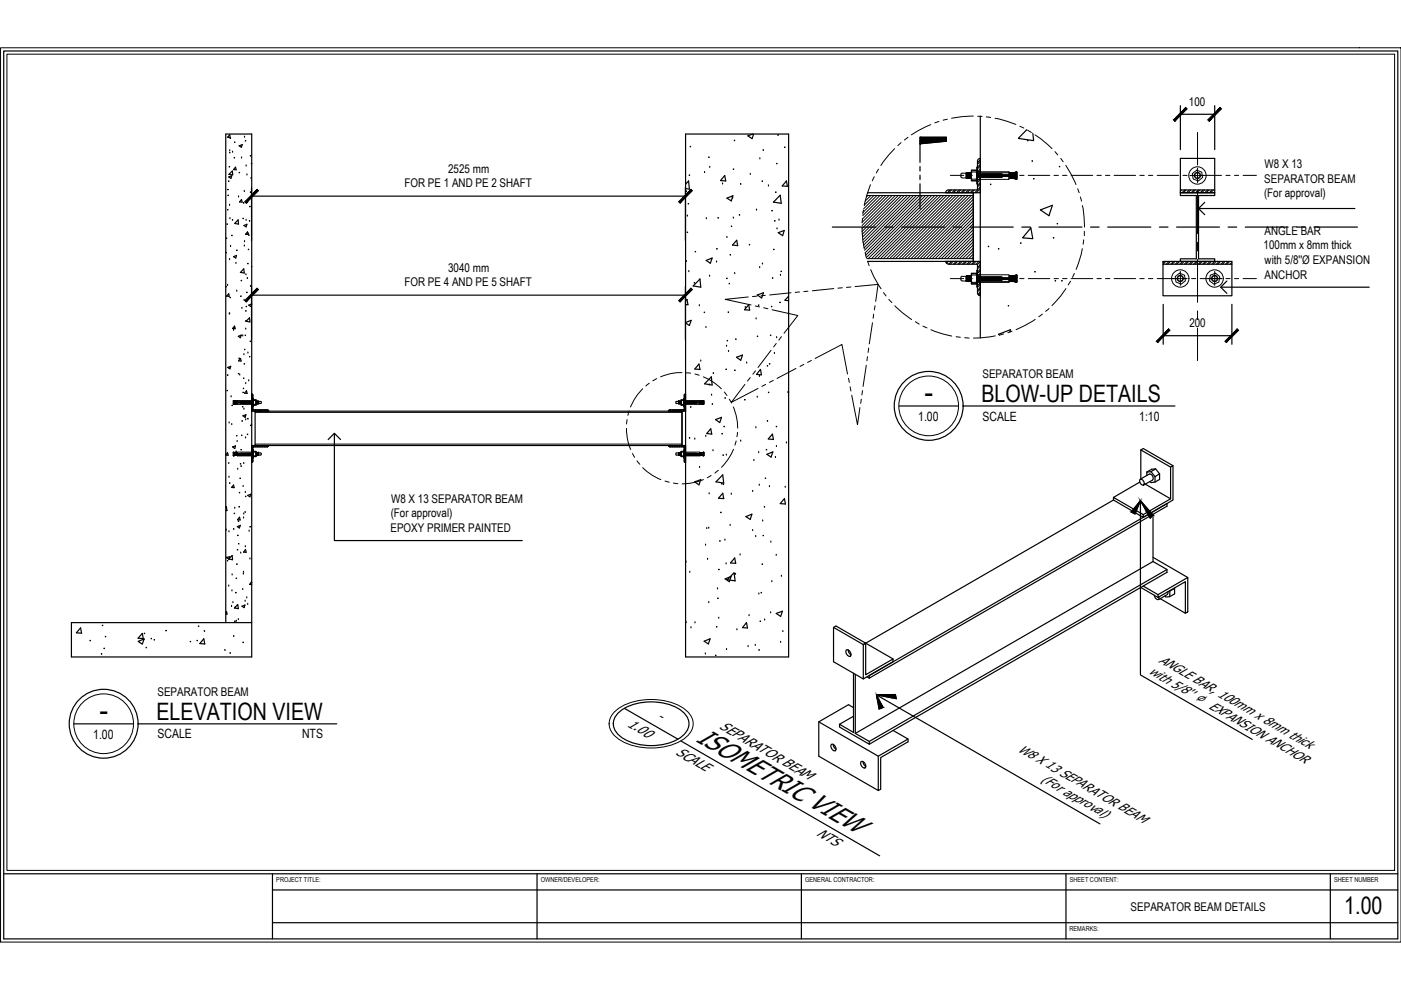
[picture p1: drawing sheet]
<svg xmlns="http://www.w3.org/2000/svg" width="297mm" height="210mm" viewBox="0 0 297 210" stroke-linecap="round" stroke-linejoin="round" font-family="sans-serif">
<!-- layer: 0 -->
<g fill="none" stroke="#000" stroke-width=".25">
<path d="M.8 10.8h295.6v188.3h-295.6zM48.5 37.5l.6-.2-.1 .5zM48.7 32h.1M48.7 28.6l.1 .6-.6-.1zM49.3 36.3v.8l-.8-.1zM49.3 32.3h.1M49.9 35.4l.2 .6h-.6zM50.7 30.9l.7-.2-.2 .5zM51.2 33.5h.1M51.8 29.1h.1M52.2 35.2h.1M52.4 37.1h.1"/>
<path d="M53.3 39.8v11.2M145.4 39l.6-.6 .2 1.7-.8-.1M145.4 28.4h21.8v110.9h-21.8zM149.4 36.6h.1M150.5 35.5h.1M153.2 39h.1M153.7 37.2l.2 1.2-1.1-.1zM159.1 37h.1M159.6 28.4l-1 .4 .9 .6 .3-1M161.1 33.7h.1M162.9 39.4h.1M166.7 38.4l.2 1.1-1.1-.1z"/>
<path d="M195.1 30.5l5.5-.6v-.8h-5.5v5.3M195.1 35.3v1M195.1 37.1v1M195.1 39v5.3M207.2 34.2l.3-.5 .3-.1v7.3h-7.3l.1-.3 .5-.3h6.1v-6.1M207.8 24.7v46.9M217.7 27.5l-1.8 1.8M219 28.3l.1 1.5-3.2-.4M250.3 33.6h7.2v7.3h-7.2h7.2v.6h-3.4v13.4h3.4v.5h-7.2v-.5h3.3v-13.4h-3.3zM250.3 22.4v9.3M250.3 24.2h7.2M257.5 22.4v9.3"/>
<path d="M48.7 55h.1M48.7 43.5h.1M48.8 46.4h.1M48.9 52.3h.1M49.5 54.4l.7-.2-.2 .5zM49.8 47.3l.7-.7 .1 .9-.8-.1M50 55.9h.1M50.6 41.8h.1M51 57.8l.8 .1-.1-.9-.7 .8M51.2 42.3l.1 .6-.5-.1zM51.7 47.8l.7-.2-.2 .5zM51.8 52.2h.1"/>
<path d="M51.8 40.6h.1M51.8 51.2h.1M52.1 58.3h.1M52.2 46.7h.1M52.5 43h.1M52.5 49.2l.1 .5h-.5zM53.3 41.6h92M53.4 56.5h-.1M145.7 45.8h.1M146 57.6h.1M148.4 59.2l.2 1.7-1.6-.3zM149.7 55.2l1.3-.5-.4 1.1z"/>
<path d="M149.8 46.4h.1M150.4 58.6h.1M151.9 55.6h.1M154.1 50.3h.1M154.1 42l1.3-.5-.3 1.1zM155.5 46.2h.1M155.8 58h.1M156.2 50.9l.2 1.2-1.1-.1zM160.4 44.5h.1M161.1 56.7h.1M161.7 56h.1M164.7 48.5h.1"/>
<path d="M165 49.3l1.3-.4-.4 1.1zM165.2 46.7h.1M165.4 41.4l.2 1.7-1.6-.2zM165.5 58.4h.1M176.5 48.1h9.2M183.9 40.9h22.5v14.5h-22.5M187.5 48.1h1.8M191.2 48.1h9.1M200.5 55.4h7.3v7.3M200.5 55.4l.3 .5 .3 .1M201.1 56h6.1v6.1l.3 .5 .3 .1M202.1 48.1h1.8"/>
<path d="M205.7 48.1h9.1M206.4 40.9v14.5M216.6 48.1h1.9M218.6 48.3l.4 2.3-2.2-.2zM220.3 48.1h9.1M220.6 44.5l2.5-1-.7 2.2zM231.2 48.1h1.8M234.9 48.1h9.1M245.8 48.1h1.8M246.6 55.4h14.6v7.3h-14.6zM246.6 56h14.6M249.5 48.1h9.1"/>
<path d="M250.3 40.3h7.2M254.1 44.2h33.2M255.4 42.9l-1.3 1.3 1.3 1.3M260.1 59.6l-1.3 1.3 1.3 1.3M260.4 48.1h1.8M264 48.1h9.1M274.9 48.1h1.9M278.6 48.1h9.2M47.9 60.8v.1M48.2 60.5h.1M48.3 77.9l.6-.2-.1 .5zM48.5 62.3l.1 .5h-.6z"/>
<path d="M48.6 78.1h.1M48.6 66.6h.1M49.5 70h.1M49.7 69.1l.2 .6h-.6zM50.2 61.7h.1M50.5 71.3l.7-.3-.2 .6zM50.8 79.5h.1M51 76l.1 .6-.5-.1zM51.3 65.4h.1M51.5 71.2h.1M51.7 75.2h.1M51.8 63.7h.1"/>
<path d="M52.1 69.8h.1M52.6 74.9h.1M52.9 67.4l-.7 .7 .8 .2-.1-.9M53.1 60.7h.1M53.3 60.7v11.3M53.3 62.6h92M53.4 64.4l-.7 .3 .5 .3 .2-.5M145.4 63.9l.3-.4 .2 1.1h-.5M145.4 68.4l1.1-.5-.3 1.1-.8-.5M148.2 77.2l.2 1.1-1.1-.1zM148.3 64.8h.1M148.6 76.6h.1"/>
<path d="M149.7 69.4h.1M150.8 79.9l.2 1.7-1.6-.2zM154 73.4h.1M154.5 74.5h.1M156.2 75.7l1.2-.4-.4 1.1zM158 65.2h.1M158.3 77h.1M158.7 64.6l.2 1.2-1.1-.1zM160.3 67.6h.1M160.6 62.5l1.3-.4-.4 1.1zM161 79.8h.1M161.2 78.3l.2 1.2-1-.1z"/>
<path d="M164.2 74.9h.1M164.7 71.6h.1M166.4 63.6l.8 .2M167.2 62.8l-.8 .8M214.1 70.4l.1-.5-2.5 1 .2 .1M246.6 64.5v8.5M246.6 71.2h14.6M258.8 60.9h31.5M261.2 64.5v8.5M47.9 96.4l.3-.4 .2 .5h-.5M48.5 98.3h.1M48.6 89.7h.1"/>
<path d="M49 84.1h.1M49.1 90h.1M49.3 94.8l.6-.3-.1 .6zM50.3 93.6h.1M50.4 99.5h.1M51.5 88.2l.6-.3-.1 .6zM51.7 98.3h.1M51.7 86.8h.1M52.1 92.9h.1M52.1 81.3h.1M52.1 89h.1M52.3 82.9l.1 .5h-.6z"/>
<path d="M52.7 80.7h.1M53.3 83.5l.3 .3M53.4 83.5v3.7h3.6M53.4 89.9l-.3 .3h.3M53.6 83.8v3.1h3.1l.3 .3M54.1 87.2h90.5v7.3h-90.5zM56.7 94.8h-3.1v3l-.3 .3M57 94.4l-.3 .3M57 94.5h-3.6v3.6M69.6 93.2l1.3-1.3 1.3 1.3M70.9 91.9v22.7h39.8M142 94.7l-.3-.2h3.7v3.6"/>
<path d="M142 94.8h3.1v3l.2 .3M144.6 87.2v7.3M145.1 83.8v3.1h-3.1l-.3 .3M145.1 83.8l.3-.3v3.7h-3.7M147.3 93.1h.1M148.3 99.1h.1M149.6 92.5h.1M150.4 81.6h.1M150.7 90.9l.2 1.1-1.1-.1zM150.9 83.8h.1M151.2 95.6h.1M151.7 89l1.3-.5-.4 1.1z"/>
<path d="M154 96.5h.1M157 93.5h.1M159.8 97.6h.1M160.3 90.7h.1M160.6 84.2h.1M160.9 96h.1M162.6 96.3l1.3-.5-.4 1.1zM163.8 92l.2 1.2-1.1-.1zM164.4 97h.1M164.6 94.7h.1M166.7 93.9h.1M167.2 83l-.2 .1 .2 .1"/>
<path d="M190.6 86.1h12.6M204.2 86.1h44.9M241.9 95.4l.5-.3 6.3 3.6M245 99.4l-1 .6M248.2 99l-6.3-3.6v6.2M47.9 107.5l.1-.1 .1 .9h-.2M47.9 112.4h.1M48.1 118.3l.6-.3-.2 .5zM48.1 118.3h.1M48.5 118.5l.7-.7 .1 .9-.8-.2M48.5 112.7h.1M48.5 101.2h.1"/>
<path d="M49.5 102.8l.1 .6-.5-.1zM49.8 107.8h.1M50.3 111.6l.7-.2-.3 .5zM50.8 109.7l.1 .6-.5-.1zM51 117.3h.1M51.5 103.1h.1M51.6 109.8h.1M51.7 109h.1M52 115.9h.1M52 104.4h.1M52.1 116.5l.1 .6h-.6zM52.5 105l.7-.2-.2 .5z"/>
<path d="M52.8 112.6h.1M53 118.5h.1M145.4 119.2h.1M147.3 102.2l1.3-.5-.4 1.1zM149.6 115.6h.1M149.8 112.1h.1M150 118.6h.1M150.3 112h.1M150.4 104.7h.1M153.2 104.6l.2 1.1-1.1-.1zM153.2 100.7l.2 1.7-1.6-.2zM153.4 102.8h.1"/>
<path d="M153.7 114.5h.1M154 119.6h.1M154.8 111.4h.1M155.1 104.8h.1M155.8 118.3l.2 1.1h-1.1zM156.9 117.7h.1M158.1 109.5l1.3-.5-.3 1.1zM159.6 112.5h.1M159.6 104.2h.1M160.2 113.8h.1M161 102.9h.1M161.7 110.5h.1"/>
<path d="M163.1 103.2h.1M163.4 114.9h.1M164.6 117.7h.1M166.3 105.7l.2 1.2-1.1-.1zM166.5 103.3h.1M236.1 106l-53.1 30.7M241.7 102.2l-5.6 3.3M241.8 101.6l1.9-1.1a.81 .81 0 0 1 .7 1.2M241.8 101.6a.81 .81 0 0 1 .7 1.2 .81 .81 0 0 1-.7-1.2zM241.8 106.1l-1.1 2.9-.9-.4 2-2.5 2.7 3.1-.6 .7-2.1-3.8v37l23.7 13.7M242.4 109.1l5.8-3.3v-6.8l.5-.3v7.3l-6.3 3.7v-.6l-6.3-3.6v.5l6.3 3.7M242.6 102.5l5.6 3.3"/>
<path d="M243.1 100.1l.9-.1 .9 1.1M243.1 100.1l1.1-.6 .8-.1 .9 1.1-1 .6M243.1 100.1v.7M243.8 102.1l.2 .2 .9-.1M244.4 101.8l-1.9 1M244.5 109.1v10l2.9 1.6v.6l-63.1 36.5M244.5 119.1l-63.2 36.4M244.5 118.2l7.3 4.2M244.9 101.1v1.1M245.9 100.5v1.2l-1 .5M17.1 133.1l-.9 1.1 1.1 .1-.2-1.1M29.3 136l1.3-.5-.4 1.1z"/>
<path d="M30.2 134.3l.2 1.1-1.1-.1zM43.2 135.4l.2 1.1h-1zM47.9 129.9l.1-.2 .2 .5h-.3M47.9 132v-103.6h5.5v110.9h-38.3v-7.3h38.3M48.5 124.3h.1M49.1 128.6h.1M49.2 125.3h.1M49.2 121.9h.1M49.4 127.8h.1M49.7 128.9l.8 .1-.1-.8-.7 .7M50.1 131.7h.1M50.5 131.4h.1"/>
<path d="M51.3 128.5l.6-.2-.1 .5zM51.5 125h.1M51.6 121.7h.1M51.6 121.3h.1M52 127.5h.1M52.3 126.8h.1M52.5 128.2h.1M53.4 123.5l-.1-.1-.4 .5h.5M145.4 131.5v.5M146.2 121.3h.1M146.5 133.1h.1M147.3 132.1h.1"/>
<path d="M149.3 135.9l1.3-.5-.4 1.1zM149.5 138.7h.1M150.3 127.8h.1M152.1 124.9h.1M152.4 131.1h.1M153.7 122.7l1.3-.5-.4 1.1zM154 137.7h.1M155.6 121.4l.3 1.8-1.7-.3zM155.9 121.8h.1M156.2 133.5h.1M158.3 132l.2 1.2-1.1-.1zM158.6 137.1h.1"/>
<path d="M158.8 130.5h.1M160.1 136.8h.1M160.9 126h.1M162.1 131.5h.1M163.4 129.9h.1M163.6 123.3h.1M164.6 130.1l1.3-.5-.4 1.1zM165.5 136.2h.1M165.7 122.2h.1M166 133.9h.1M176.7 133l6.3 3.7M179.5 137.8a.91 .91 0 0 1 .8 1.3 .91 .91 0 0 1-.8-1.3z"/>
<path d="M179.8 137.8l.2 .6 .5 .4M183 136.7l.5-.3v6.7l5.8-3.4v.6l-6.3 3.6zM189.3 139.7l-12.1-7-.5 .3v7.3l6.3 3.6M241.9 124.6l3.6 2.1M242.4 124.3l3.1 1.8M244.8 126.2l.1 .5 .5 .4 .3-.1v-.5M245.5 126.1l6.3-3.7v7.3l-.5 .3v-6.7l-5.8 3.4zM246 126.9l5.3 3.1M247.4 120.7l-63.1 36.5M247.5 126l-1.9 1.1M247.6 125.4l-.1 .6M248 125.3v1.2l-.8 .1-.2-.3"/>
<path d="M249 124.7v1.2l-1 .6M249 124.8l-1 .5M15.6 153.5h12.7M29.3 153.5h42.1M131.3 150.9a11.8 11.8 0 0 1 13.5 0 3.1 3.1 0 0 1 0 5.1 11.8 11.8 0 0 1-13.5 0 3.1 3.1 0 0 1 0-5.1zM132.4 150.2l11.3 6.5M144.4 157.1l42.1 24.4M173.6 153l12.6 7.3 6.3-3.6-3.2-1.8M176.3 157.8a.91 .91 0 0 1 .8 1.4 .91 .91 0 0 1-.8-1.4zM176.7 157.8l.1 .6 .5 .5M181 142.7v12.6l-3-1.7v.5l6.3 3.7v-.6l-3-1.7M181 150l-1.1-.6-6.3 3.6v7.3l12.6 7.3"/>
<path d="M181 151.9l-3 1.7M181.3 143v12.5M183.8 143.5l.5 .3M184.3 143.2l63.1-36.4v.5l-63.1 36.5zM185.8 147.3l4.1-.1 .1 .9-4.2-.8 1.4 2.7-.8 .3zM185.8 147.3l47.4 27.4M192.5 156.7v.6l-5.8 3.3v6.8l-.5 .2v-7.3M182.6 161.5a.91 .91 0 0 1 .8 1.3 .91 .91 0 0 1-.8-1.3zM183 161.4l.1 .7 .5 .4M.8 185.3h295.6M57.8 185.3v13.8M57.8 188.7h238.6"/>
<path d="M57.8 195.6h238.6M113.9 185.3v13.8M169.9 185.3v13.8M226 185.3v13.8M282.1 185.3v13.8"/>
<circle cx="196.9" cy="86.1" r="7.3"/>
<circle cx="22" cy="153.5" r="7.3"/>
</g>
<g fill="#000" stroke="#000" stroke-width=".21">
<path d="M48.7 32.3v.1zM49.7 33.4v.1zM52 29.9h.1zM53 33h.2zM53.2 37.7h.1l-.1 .1zM53.3 34.6l.1 .1-.1 .1zM150.2 33.3h.2zM155.7 29.7l.1 .1-.1 .1zM161.6 38.3v.2zM164.7 34.6l.1 .1-.1 .1zM166.4 31.2h.1l-.1 .1zM195.1 29.1h5.5v.8z"/>
<path d="M217.8 29.8h.2zM218.8 34.1h.1zM47.9 53.6h.1zM47.9 50.5h.2zM48.2 44.5h.2zM48.2 40.2h.2zM48.3 41.4h.2zM50.2 53.1h.1zM51.5 46.3h.1zM51.6 43h.2zM52.4 58.9h.1zM52.6 52.9h.2z"/>
<path d="M52.7 49.8h.2zM53 43.7v.2zM53 40.7h.2zM145.4 55.3h.2l-.1 .1zM145.4 40.5h.2zM147.2 59.9l.1 .1h-.1zM147.3 53.4h.2zM155 48h.2zM158.9 51.8v.2zM163.6 44.7h.2zM163.7 58.9h.2zM164 52.9h.2z"/>
<path d="M165.6 57.5h.1l-.1 .1zM209.5 52.3h.2zM211.7 52.8h.1zM219.4 57.6h.1zM223.3 50.4h.2zM50.5 79.2h.2zM52.1 65.9h.1zM52.1 65h.2zM53 72.4h.2zM151.2 79.1h.1zM154.2 72.2v.1zM154.3 66.2h.2z"/>
<path d="M160.8 64.7h.1v.1zM162.7 77.5l.1 .1-.1 .1zM163.5 65h.2zM49.1 86h.2zM50.2 92.3l.1 .1-.1 .1zM51 98.3l.1 .1h-.1zM51.1 98.8h.1l-.1 .1zM51.2 92.3h.1v.1zM51.5 82.4h.2zM51.6 80.2h.2zM52.4 92.1h.2zM52.6 88.7v.2z"/>
<path d="M146.2 92.8l.1 .1h-.1zM146.4 86.3h.1zM153.2 96.5h.2zM157.8 84.8h.2zM162.4 95.3h.2zM162.9 83.2h.2zM164.6 90.4v.1zM48.2 118.9h.1zM49.7 108.8v.1zM50.2 119.6h.1zM50.3 116.6h.1zM50.5 110.5h.2z"/>
<path d="M51.9 108.6h.2zM52 105.3h.2zM52.9 111.7h.2zM152.8 108.6h.1zM161.5 119.6h.2zM239.8 108.6h1l-.1 .4zM241.8 106.1l-1 2.5h-1zM241.8 106.1l2.1 2.5h-.8zM243.1 108.6h.8l.6 .6zM21.5 138.6l.1 .1h-.1zM22 137.5h.2zM30.6 134.3h.1z"/>
<path d="M31 137.3h.1l-.1 .1zM32 135.4h.2zM35.1 133.7h.2zM40.3 136h.2l-.1 .1zM41.8 135.8h.1l-.1 .1zM42 132.8h.2zM43.3 133.8h.1zM47.6 137.8h.2zM48.7 138.4h.2zM49.5 134.8h.1v.1zM49.8 131.6v.2zM50 122.6h.2z"/>
<path d="M51.5 136.2h.1zM151.7 139h.1zM151.9 132.9h.1zM161.1 131.7h.2zM185.8 147.3l.5 .8h-.3zM185.8 147.3h4.1l.1 .8zM186 148.1h.3l.9 1.9zM185.8 147.3l4.1-.1z"/>
<path d="M195.1 29.1v.8h5.5zM195.1 29.9h5.5l-5.5 .6z"/>
<path d="M251.4 22.8l-2.3 2.9 2.6-2.6zM251.4 22.8l-2.3 2.9-.3-.3z"/>
<path d="M256.1 25.4l.3 .3 2.3-2.9zM258.7 22.8l.3 .3-2.6 2.6z"/>
<path d="M54.5 40.1l-2.3 3 2.6-2.7zM51.9 42.8l2.6-2.7-2.3 3z"/>
<path d="M143.9 42.8l.3 .3 2.3-3zM146.5 40.1l.3 .3-2.6 2.7z"/>
<path d="M54.5 61.1l-2.3 2.9 2.6-2.6zM51.9 63.7l2.6-2.6-2.3 2.9z"/>
<path d="M143.9 63.7l.3 .3 2.3-2.9zM146.5 61.1l.3 .3-2.6 2.6z"/>
<path d="M247.8 69.7l-2.4 2.9 2.7-2.6zM247.8 69.7l-2.4 2.9-.3-.2z"/>
<path d="M259.7 72.4l.3 .2 2.3-2.9zM262.3 69.7l.3 .3-2.6 2.6z"/>
<path d="M243.1 108.6l.4 .6h1zM243.5 109.2h1l-.6 .7z"/>
<path d="M186 148.1l.3 1.9h.9zM186.3 150h.9l-.8 .3z"/>
<circle cx="48.5" cy="38.4" r=".07"/>
<circle cx="48.6" cy="35.4" r=".07"/>
<circle cx="48.8" cy="29.3" r=".07"/>
<circle cx="49.8" cy="30.1" r=".07"/>
<circle cx="50.7" cy="36.6" r=".07"/>
<circle cx="146.2" cy="37.1" r=".07"/>
<circle cx="146.4" cy="31.1" r=".07"/>
<circle cx="155.5" cy="35.9" r=".07"/>
<circle cx="157" cy="39" r=".07"/>
<circle cx="161.8" cy="31.8" r=".07"/>
<circle cx="164.9" cy="28.6" r=".07"/>
<circle cx="210" cy="39.1" r=".07"/>
<circle cx="219.2" cy="37.9" r=".07"/>
<circle cx="224.6" cy="35.3" r=".07"/>
<circle cx="48.2" cy="47.5" r=".07"/>
<circle cx="49.2" cy="49.9" r=".07"/>
<circle cx="49.3" cy="46.6" r=".07"/>
<circle cx="51.2" cy="59.5" r=".07"/>
<circle cx="52.6" cy="55.9" r=".07"/>
<circle cx="52.6" cy="49.4" r=".07"/>
<circle cx="52.9" cy="46.8" r=".07"/>
<circle cx="145.7" cy="49.2" r=".07"/>
<circle cx="145.9" cy="43.2" r=".07"/>
<circle cx="152" cy="52.8" r=".07"/>
<circle cx="152.2" cy="46.2" r=".07"/>
<circle cx="154.1" cy="59" r=".07"/>
<circle cx="154.8" cy="54" r=".07"/>
<circle cx="155.3" cy="41.9" r=".07"/>
<circle cx="156.8" cy="45.6" r=".07"/>
<circle cx="164.3" cy="46.8" r=".07"/>
<circle cx="164.5" cy="40.7" r=".07"/>
<circle cx="216.4" cy="51.5" r=".07"/>
<circle cx="223.7" cy="59.5" r=".07"/>
<circle cx="224.2" cy="47.4" r=".07"/>
<circle cx="225.1" cy="59.5" r=".07"/>
<circle cx="48.3" cy="79.5" r=".07"/>
<circle cx="48.7" cy="66.4" r=".07"/>
<circle cx="48.8" cy="63.1" r=".07"/>
<circle cx="49.7" cy="69.5" r=".07"/>
<circle cx="50.7" cy="75.9" r=".07"/>
<circle cx="51.1" cy="62.8" r=".07"/>
<circle cx="51.8" cy="77.1" r=".07"/>
<circle cx="51.9" cy="74.1" r=".07"/>
<circle cx="52" cy="71.1" r=".07"/>
<circle cx="52.1" cy="68" r=".07"/>
<circle cx="52.3" cy="62" r=".07"/>
<circle cx="52.9" cy="75.6" r=".07"/>
<circle cx="149.3" cy="66.2" r=".07"/>
<circle cx="153.9" cy="78.3" r=".07"/>
<circle cx="154.6" cy="60.1" r=".07"/>
<circle cx="155.8" cy="78.5" r=".07"/>
<circle cx="156" cy="71.9" r=".07"/>
<circle cx="160.6" cy="71.3" r=".07"/>
<circle cx="163.2" cy="77.1" r=".07"/>
<circle cx="163.4" cy="71.1" r=".07"/>
<circle cx="165.4" cy="64.1" r=".07"/>
<circle cx="213.8" cy="64.8" r=".07"/>
<circle cx="48.2" cy="82.8" r=".07"/>
<circle cx="50.1" cy="95.7" r=".07"/>
<circle cx="51.1" cy="95.3" r=".07"/>
<circle cx="51.3" cy="89.2" r=".07"/>
<circle cx="51.5" cy="86.2" r=".07"/>
<circle cx="51.5" cy="83.2" r=".07"/>
<circle cx="151" cy="85.6" r=".07"/>
<circle cx="153.1" cy="92" r=".07"/>
<circle cx="153.5" cy="90.4" r=".07"/>
<circle cx="153.7" cy="84.4" r=".07"/>
<circle cx="162.7" cy="89.2" r=".07"/>
<circle cx="48.7" cy="102.4" r=".07"/>
<circle cx="49.5" cy="112.1" r=".07"/>
<circle cx="50.4" cy="113.5" r=".07"/>
<circle cx="50.6" cy="115.3" r=".07"/>
<circle cx="50.7" cy="107.4" r=".07"/>
<circle cx="50.8" cy="104.4" r=".07"/>
<circle cx="50.9" cy="101.4" r=".07"/>
<circle cx="152.6" cy="114.7" r=".07"/>
<circle cx="153.1" cy="102.6" r=".07"/>
<circle cx="161.8" cy="113.5" r=".07"/>
<circle cx="162.1" cy="107.4" r=".07"/>
<circle cx="162.3" cy="101.4" r=".07"/>
<circle cx="19.1" cy="135.8" r=".07"/>
<circle cx="21.7" cy="132.6" r=".07"/>
<circle cx="22.4" cy="135" r=".07"/>
<circle cx="32.7" cy="135.6" r=".07"/>
<circle cx="49.9" cy="128.7" r=".07"/>
<circle cx="50" cy="125.6" r=".07"/>
<circle cx="152.2" cy="126.8" r=".07"/>
<circle cx="152.4" cy="120.7" r=".07"/>
<circle cx="160.9" cy="137.8" r=".07"/>
<circle cx="161.4" cy="125.6" r=".07"/>
</g>
<!-- layer: 8 -->
<g fill="none" stroke="#000" stroke-width=".21">
<path d="M.1 10.1h296.9v189.6h-296.9zM1.5 11.5h294.2v173h-294.2zM184.6 39.2l-.8 2.1-.6 2.3M185.4 37.5l-.5 .8M186.3 35.9l-.5 .8M189.7 31.5l-1.2 1.3-1.7 2.3M191 30.2l-.6 .7M192.5 29.1l-.7 .6M197.3 26.4l-2.7 1.3-1.4 .9M199.1 25.8l-.9 .2M200.9 25.3l-.9 .2M201.5 37.2h2.8"/>
<path d="M203.7 37v.5l.3 .2M204 36.7l-.3 .2M204 37.7l1 .1M204 36.7h.8M204.8 36.8v.9M204.8 36.7v.2M204.8 37.6v.1M204.9 36.7l-.1 .9M204.9 36.6v1.1M205 36.6l-.1 1.2M205 37.8h.9M205 36.6h.9"/>
<path d="M205 36.6l-.2 .1M205.1 36.6l-.1 1.2M205.2 36.6l-.1 1.2M205.3 37.2h.8M205.3 36.6l-.1 1.2M205.3 36.6v1.2M205.4 36.6l-.1 1.2M205.5 36.6l-.1 1.2M205.6 36.6l-.1 1.2M205.6 36.6v1.2M205.7 36.6l-.1 1.2M205.8 36.6l-.1 1.2"/>
<path d="M205.8 37.8l.1-1.2-.1 1.2M205.9 36.2h1.2v2.1h-1.2zM205.9 36.8v1v-.3M206 38v.4h1v-.4M206 38h1M206 36.4v1.6M206.4 24.6l-2.5 .1-2.2 .4M207 36.4v1.6M207.1 36.2l-.1 .3h-1l-.1-.3 .1-.2h1l.1 .2v2.1M207.1 35.4h.1v3.6h-.1zM207.1 37.2h.9M207.2 36.6h6.9"/>
<path d="M207.3 36.9l-.1 .7h5.3v-.2M207.3 24.7h.9M207.3 36.9v.7M207.4 36.9l-.1 .7M207.5 36.9l-.1 .7M207.5 36.9v.7M207.6 36.9l-.1 .7M207.6 36.9v.7M207.7 36.9l-.1 .7M207.7 36.9v.7M207.8 36.9l-.1 .7M207.8 39.7l-1.1 1.2"/>
<path d="M207.8 35.8l-.6 .6h6.7v.7h-1.4v-.2l-5.3 .1M207.8 33.9l-.6 .6M207.8 34.9l-.6 .5M207.8 36.8l-.6 .6M207.8 37.8l-.6 .5M207.8 38.7l-.6 .6M207.8 34.2l-.6 .6M207.8 35.2l-.6 .6M207.8 36.2l-.6 .5M207.8 37.1l-.6 .6M207.8 38.1l-.6 .6M207.8 39l-.6 .6"/>
<path d="M207.8 36.9v.7M207.9 36.9l-.1 .7M207.9 36.9v.7M208 36.9l-.1 .7M208.1 36.9l-.1 .7M208.1 36.9v.7M208.2 36.9l-.1 .7M208.3 36.9l-.1 .7M208.3 36.9v.7M208.4 36.9l-.1 .7M208.4 36.9v.7M208.5 36.9l-.1 .7"/>
<path d="M208.5 36.9v.7M208.6 36.9l-.1 .7M208.7 36.9l-.1 .7M208.8 36.9l-.1 .7M208.8 36.9v.7M208.9 36.9l-.1 .7M208.9 37.2h4.6M208.9 36.9v.7M209 36.9l-.1 .7M209 36.9v.7M209.1 24.8l.9 .1M209.1 36.9l-.1 .7"/>
<path d="M209.2 36.9l-.1 .7M209.2 36.9v.7M209.3 36.9l-.1 .7M209.4 36.9l-.1 .7M209.4 36.9v.7M209.5 36.9l-.1 .7M209.5 36.9v.7M209.6 36.9l-.1 .7M209.6 36.9v.7M209.7 36.9l-.1 .7M209.7 36.9v.7M209.8 36.9l-.1 .7"/>
<path d="M210 36.9l-.2 .7M210 36.9v.7M210.1 36.9l-.1 .7M210.2 36.9l-.1 .7M210.2 36.9v.7M210.3 36.9l-.1 .7M210.3 36.9v.7M210.4 36.9l-.1 .7M210.5 36.9l-.1 .7M210.6 36.9l-.1 .7M210.6 36.9v.7M210.7 36.9l-.1 .7"/>
<path d="M210.8 36.9l-.1 .7M210.8 36.9v.7M210.9 36.9l-.1 .7M210.9 36.9v.7M211 25.1l2.6 .7 1.8 .6M211 36.9l-.1 .7M211.1 36.9l-.1 .7M211.1 36.9v.7M211.2 36.9l-.1 .7M211.2 36.9v.7M211.3 36.9l-.1 .7M211.3 36.9v.7"/>
<path d="M211.4 36.9l-.1 .7M211.4 36.9v.7M211.5 36.9l-.1 .7M211.5 36.9v.7M211.6 36.9l-.1 .7M211.7 36.9l-.1 .7M211.7 36.9v.7M211.8 36.9l-.1 .7M211.9 36.9l-.1 .7M211.9 36.9v.7M212 36.9l-.1 .7M212.1 36.9l-.1 .7"/>
<path d="M212.1 36.9v.7M212.2 36.9l-.1 .7M212.2 36.9v.7M212.3 36.9l-.1 .7M212.3 36.9v.7M212.4 36.9l-.1 .7M212.5 36.9l-.1 .7M212.5 37.4v.2M212.5 37.4h1.4M212.5 37.1v.3M212.6 37.1v.3M212.7 37.1v.3"/>
<path d="M212.8 37.1v.3M212.9 37.1v.3M213 37.1l-.1 .3M213.1 37.1l-.1 .3M213.2 37.1v.3M213.3 37.1v.3M213.4 37.1v.3M213.5 37.1l-.1 .3M213.6 37.1l-.1 .3M213.6 37.1v.3M213.6 37.4v-.3v.3M213.7 37.1v.3"/>
<path d="M213.8 37.1v.3M213.9 37.1v.3M213.9 37.4v.6h-6.7M213.9 36.6v.1M214 36.6l-.1 .8M214.1 36.6l-.2 1.2h.2M214.1 37.8l1.4 .2v-1.5v1.5M214.1 36.6l1.4-.2-.2 1.5M214.1 36.6l-.1 1.2M214.2 36.6l-.1 1.2M214.2 37.8l.1-1.2-.1 1.2M214.4 36.6l-.1 1.2 .1-1.2"/>
<path d="M214.4 37.8l.1-1.2-.1 1.2M214.4 37.2h.9M214.6 36.6l-.1 1.2 .1-1.2M214.7 36.6l-.1 1.2M214.8 36.6l-.1 1.3M214.8 37.9l.1-1.3v1.3M214.9 36.6l-.1 1.3M215 36.5l-.1 1.4M215 37.9l.1-1.4v1.4M215.1 36.5l-.1 1.4M215.3 36.5l-.2 1.4 .1-1.4M215.3 36.5l-.1 1.4"/>
<path d="M215.4 36.5l-.1 1.4M215.4 36.4l.2 .1M215.5 36.4l-.1 1.6 .2-.1v-1.4M215.6 36.7l-.1 1.3 .1-.7M216.2 37.2h.9M216.2 26.8l.9 .3M217.9 27.6l.8 .5M218 37.2h4.6M219.4 28.6l1.2 .8 2.4 2.1M223.5 37.2h.9M223.7 32.1l.6 .8M224.9 33.6l.5 .7"/>
<path d="M225.3 37.2h.9M226 35.1l1 1.7 1.1 2.3M227.1 37.2h4.6M232.6 37.2h.9M234.4 37.2h.9M236.2 37.2h4.6M241.7 37.2h.9M243.5 37.2h.9M245.3 37.2h4.6M250.8 37.2h.9M252.3 37.2h2.9M252.6 37.2h.9"/>
<path d="M252.8 36.8l.9-.7 1.1 .4 .2 1.1-.9 .8-1.1-.5zM253.9 28.1v6.9M253.9 35.7v3M254.5 37.2h4.5M259.9 37.2h.9M261.7 37.2h.9M263.6 37.2h2.8M182.8 48.2l.2 2.9 .2 1.7M182.9 46.3l-.1 1M183.1 44.5l-.1 .9M183.5 53.7l.2 .9M183.8 41.5h22.6"/>
<path d="M183.8 54.8h22.6M184 55.4l.3 .9M184 41.5l-.3 .3M184.6 57.2l.6 1.4 1.6 2.6M184.6 41.5l-1.2 1.1M185.3 41.5l-2.1 2M185.9 41.5l-2.8 2.8M186.5 41.5l-3.5 3.5M187.2 41.5l-4.3 4.2M187.9 41.5l-5.1 5M188.5 41.5l-5.7 5.6M189.1 41.5l-6.3 6.3"/>
<path d="M189.8 41.5l-7 6.9M190.4 41.5l-7.6 7.6M191.1 41.5l-8.3 8.2M191.7 41.5l-8.8 8.8M192.4 41.5l-9.4 9.4M193 41.5l-10 9.9M193.7 41.5l-10.6 10.5M194.3 41.5l-11.1 11M194.9 41.5l-11.6 11.6M195.6 41.5l-12.2 12.1M196.2 41.5l-12.7 12.6M196.9 41.5l-13.2 13.1"/>
<path d="M197.5 41.5l-13.4 13.3M198.2 41.5l-13.4 13.3M198.8 41.5l-13.4 13.3M199.5 41.5l-13.5 13.3M200.1 41.5l-13.4 13.3M200.7 41.5l-13.4 13.3M200.8 55.4l-.2 .2M201.1 55.4l-.4 .5M201.4 41.5l-13.4 13.3M201.5 40.3l-.6 .6M201.5 59.1h2.8M201.7 40.3l-.5 .6"/>
<path d="M201.7 55.4l-.5 .6M202 41.5l-13.4 13.3M202 55.4l-.5 .6M202.4 40.3l-.6 .6M202.7 41.5l-13.4 13.3M202.7 40.3l-.6 .6M202.7 55.4l-.6 .6M203 55.4l-.6 .6M203.3 41.5l-13.4 13.3M203.4 40.3l-.6 .6M203.7 55.4l-.6 .6M203.7 40.3l-.6 .6"/>
<path d="M203.7 58.8v.5l.3 .2M204 58.6l-.3 .2M204 41.5l-13.4 13.3M204 55.4l-.6 .6M204 59.6h.8M204.3 40.3l-.6 .6M204.6 41.5l-13.4 13.3M204.6 55.4l-.6 .6M204.7 40.3l-.6 .6M204.8 59.5v.1M204.8 59.6l.2 .1M204.8 58.6v1"/>
<path d="M204.9 58.6l-.1 .5M204.9 58.5l-.1 1.1M204.9 59.7l.1-1.2v1.2M205 58.5l-1 .1M205 55.4l-.6 .6M205 58.5l-.1 1.1M205 58.5h.9v1.2v-.7M205 59.7h.9M205.1 58.5l-.1 1.2M205.2 58.5l-.1 1.2M205.3 41.5l-13.5 13.3M205.3 59.1h.8"/>
<path d="M205.3 40.3l-.6 .6M205.3 58.5l-.1 1.2v-1.2l-.1 1.2M205.3 59.7l.1-1.2v1.2M205.4 58.5l-.1 1.2M205.6 58.5l-.2 1.2M205.6 59.7v-1.2v1.2M205.6 55.4l-.6 .6M205.6 58.5l-.1 1.2M205.6 40.3l-.6 .6M205.8 58.5l-.2 1.2M205.8 58.5l-.1 1.2M205.9 58.5l-.1 1.2"/>
<path d="M205.9 41.5l-13.4 13.3M205.9 59.7h.1M205.9 58h1.2v2.1h-1.2zM205.9 58h1.2l-.1 .3h-1zM205.9 55.4l-.6 .6M206 58.3v1.5M206.3 40.3l-.6 .6M206.4 41.6l-13.2 13.2M206.4 42.3l-12.6 12.5M206.4 42.9l-12 11.9M206.4 43.6l-11.3 11.2M206.4 44.2l-10.7 10.6"/>
<path d="M206.4 44.8l-10 10M206.4 45.5l-9.4 9.3M206.4 46.2l-8.8 8.6M206.4 46.8l-8.1 8M206.4 47.4l-7.4 7.4M206.4 48.1l-6.8 6.7M206.4 48.7l-6.2 6.1M206.4 49.4l-5.5 5.4M206.4 50l-4.9 4.8M206.4 50.6l-4.2 4.2M206.4 51.3l-3.6 3.5M206.4 51.9l-3 2.9"/>
<path d="M206.4 52.6l-2.3 2.2M206.4 53.2l-1.6 1.6M206.4 53.9l-1 .9M206.4 54.5l-.4 .3M206.6 55.4l-.6 .6M206.6 40.3l-.6 .6M206.9 55.4l-.6 .6M207 58.3v1.5M207.1 58v2.1l-.1 .2h-1l-.1-.2 .1-.2h1l.1 .2M207.1 57.2h.1v3.7h-.1zM207.1 59.1h.9M207.2 58.3h6.7v.6"/>
<path d="M207.2 58.7h5.3v.2M207.2 59.7h6.9M207.3 58.7l-.1 .5M207.5 58.7l-.2 .7v-.7v.7M207.5 58.7v.7M207.5 55.4l-.5 .6M207.7 58.7l-.2 .7v-.7v.7M207.7 58.7v.7M207.8 59.3l-.6 .6h6.7v-.7h-1.4v.2h-5.3M207.8 56.1l-.6 .6M207.8 57.1l-.6 .6M207.8 58.1l-.6 .5"/>
<path d="M207.8 59l-.6 .6M207.8 60l-.6 .6M207.8 55.5l-.6 .6M207.8 56.4l-.6 .6M207.8 57.4l-.6 .6M207.8 58.3l-.6 .6M207.8 40.7l-.2 .2M207.8 40l-.8 .9M207.9 58.7l-.1 .7v-.7l-.1 .7M207.9 58.7v.7M208.1 58.7l-.1 .7v-.7l-.1 .7M208.1 58.7v.7"/>
<path d="M208.3 58.7l-.1 .7v-.7l-.1 .7M208.4 58.7l-.1 .7M208.4 58.7v.7M208.5 58.7l-.1 .7M208.6 58.7l-.1 .7M208.7 58.7l-.1 .7v-.7v.7M208.8 58.7l-.1 .7M208.9 59.1h4.6M208.9 58.7l-.1 .7v-.7v.7M209.2 58.7l-.2 .7v-.7l-.1 .7M209.2 58.7v.7M209.4 58.7l-.2 .7v-.7v.7"/>
<path d="M209.4 58.7v.7M209.6 58.7l-.1 .7v-.7l-.1 .7M209.6 58.7v.7M209.7 58.7l-.1 .7M209.7 58.7v.7M209.8 58.7l-.1 .7M209.8 58.7v.7M209.9 58.7l-.1 .7M210 58.7l-.1 .7M210 58.7v.7M210.1 58.7l-.1 .7M210.2 58.7l-.1 .7"/>
<path d="M210.2 58.7v.7M210.3 58.7l-.1 .7M210.3 58.7v.7M210.4 58.7l-.1 .7M210.4 58.7v.7M210.5 58.7l-.1 .7M210.5 58.7v.7M210.6 58.7l-.1 .7M210.6 58.7v.7M210.7 58.7l-.1 .7M210.8 58.7l-.1 .7M210.8 58.7v.7"/>
<path d="M210.9 58.7l-.1 .7M210.9 58.7v.7M211 58.7l-.1 .7M211.1 58.7l-.1 .7M211.2 58.7l-.1 .7v-.7v.7M211.4 58.7l-.1 .7v-.7l-.1 .7M211.5 58.7l-.1 .7M211.7 58.7l-.2 .7v-.7v.7M211.7 58.7v.7M211.8 58.7l-.1 .7M211.9 58.7l-.1 .7M212.1 58.7l-.2 .7v-.7v.7"/>
<path d="M212.1 58.7v.7M212.3 58.7l-.1 .7v-.7l-.1 .7M212.3 58.7v.7M212.4 58.7l-.1 .7M212.5 58.7l-.1 .7M212.5 58.9v.5M212.5 58.9h1.4M212.5 58.9v.3M212.6 58.9v.3l.1-.3M212.8 58.9l-.1 .3M212.8 59.2v-.3v.3M212.9 58.9v.3"/>
<path d="M213 58.9v.3M213.1 58.9v.3M213.2 58.9l-.1 .3M213.3 58.9l-.1 .3v-.3v.3M213.4 58.9l-.1 .3M213.4 58.9v.3M213.5 58.9v.3M213.6 58.9v.3M213.8 58.9l-.1 .3M213.8 58.9v.3M213.9 58.9l-.1 .3M213.9 58.5h.2"/>
<path d="M214 58.5l-.1 .4M214 58.5l-.1 1M214.1 58.5l-.1 1.2M214.2 58.5l-.1 1.2M214.2 59.7l.1-1.2-.1 1.2M214.4 58.5l-.1 1.2 .1-1.2M214.4 59.1h.9M214.4 58.5v1.2M214.5 58.5l-.1 1.2M214.6 58.5l-.1 1.2 .1-1.2M214.6 59.7l.1-1.2v1.2M214.7 58.5l-.1 1.2"/>
<path d="M214.8 58.4l-.1 1.3 .1-1.3M214.8 59.7l.1-1.3v1.3M214.9 58.4l-.1 1.3M215 59.7l.1-1.3v1.3M215.1 58.4l-.2 1.3M215.2 58.4l-.1 1.3 .2-1.3M215.3 58.3l-.1 1.4M215.3 58.3v1.5M215.4 58.3l-.1 1.5M215.4 58.3l.2 .1v1.3l-.2 .2M215.5 58.3l-1.4 .2M215.5 58.3l-.1 1.5"/>
<path d="M215.6 58.3l-.1 1.6-1.4-.2M215.6 58.3l-.1 1.6M215.6 58.9l-.1 .9M215.6 59.5v.3M216.2 59.1h.9M218 59.1h4.6M223.5 59.1h.9M225.3 59.1h.9M227 59.6l-.5 .8M227.1 59.1h4.6M227.8 58l-.4 .8M228.5 40l.3 .9"/>
<path d="M229.1 41.8l.2 .8M229.5 43.6l.4 2.6v1.9M229.5 52.7l-.3 1.3-1 3.1M229.8 50.9l-.2 .9M229.9 49v1M232.6 59.1h.9M234.4 59.1h.9M236.2 59.1h4.6M241.7 59.1h.9M243.5 59.1h.9M245.3 59.1h6.4M246.9 55.4l-.3 .3"/>
<path d="M247.2 55.4l-.6 .6M247.8 55.4l-.5 .6M248.1 55.4l-.5 .6M248.8 55.4l-.6 .6M249.1 55.4l-.6 .6M249.2 58.6l.9-.7 1 .4 .2 1.2-.9 .8-1.1-.5zM249.8 55.4l-.6 .6M250.1 55.4l-.6 .6M250.3 57.5v3M250.5 40.3l-.2 .3M250.7 55.4l-.6 .6M251.1 55.4l-.6 .6"/>
<path d="M251.2 40.3l-.6 .6M251.5 40.3l-.6 .6M251.7 55.4l-.6 .6M252 55.4l-.6 .6M252.1 40.3l-.5 .6M252.5 40.3l-.6 .6M252.6 59.1h.9M252.7 55.4l-.6 .6M253 55.4l-.6 .6M253.1 40.3l-.6 .6M253.4 40.3l-.6 .6M253.6 55.4l-.5 .6"/>
<path d="M253.9 40.4v9.1M253.9 51.4v1.8M253.9 55v9.1M253.9 55.4l-.5 .6M254.1 40.3l-.6 .6M254.4 40.3l-.6 .6M254.5 59.1h4.6M254.6 55.4l-.6 .6M254.9 55.4l-.6 .6M255 40.3l-.5 .6M255.4 40.3l-.6 .6M255.6 55.4l-.6 .6"/>
<path d="M255.9 55.4l-.6 .6M256 40.3l-.6 .6M256.3 40.3l-.5 .6M256.5 55.4l-.6 .6M256.6 58.3l1.1-.4 .9 .7-.2 1.2-1 .5-1-.8zM256.9 55.4l-.6 .6M257 40.3l-.6 .6M257.3 40.3l-.6 .6M257.5 55.4l-.6 .6M257.5 40.7l-.1 .2M257.5 57.5v3M257.8 55.4l-.6 .6"/>
<path d="M258.5 55.4l-.6 .6M258.8 55.4l-.6 .6M259.4 55.4l-.5 .6M259.7 55.4l-.5 .6M259.9 59.1h.9M260.4 55.4l-.6 .6M260.7 55.4l-.6 .6M261.2 55.6l-.4 .4M261.2 55.9l-.1 .1M261.7 59.1h.9M263.6 59.1h2.8M144.6 79a10.5 10.5 0 0 0-4.5 .9"/>
<path d="M145.5 79.1h.9M147.3 79.3l.9 .3M149.1 79.9a11.5 11.5 0 0 1 3.8 2.5M158.7 63l-5 .5 5.5 1.2M160.1 64.9l.9 .2M160.2 78.6l-.6 .7M160.5 62.8l-1 .1M161.9 65.2l.9 .3M162.2 62.6l-.8 .1M163.5 74.3l-2.8 3.6M163.7 65.7l5.4 1.2-2.9 3.8M164.6 72.8l-.6 .7"/>
<path d="M165.7 71.4l-.6 .7M167.7 62.1l-4.5 .4M168.8 78.1l-4.1 2.1M169.5 61.9l-.9 .1M170.4 77.3l-.8 .4M171.3 61.7l-.9 .1M172 76.4l-.8 .4M172.8 76l5.7-3 1.2 6.3M176.8 61.2l-4.6 .5M178.6 61l-.9 .1M180.4 60.8l-.9 .1M181.3 60.8l4.9-.5-.5 3.6"/>
<path d="M183.7 77.4l-.7 4.5M183.9 75.6l-.1 .9M184.2 73.8l-.1 .9M185 68.4l-.7 4.5M185.2 66.6l-.1 .9M185.5 64.8l-.1 .9M187.3 62l.6 .8M188.5 63.5l.6 .6M189.7 64.8l1.6 1.5 2 1.4M194.1 68.2l.8 .5M195.7 69.1l.8 .4M197.4 69.9l2.6 .9 1.8 .5"/>
<path d="M202.7 71.4l.9 .1M204.5 71.6l1 .1M207.8 60.9l-.6 .6M207.8 61.9l-.5 .5M207.8 60.3l-.6 .6M207.8 61.3l-.6 .6M207.8 62.2l-.3 .4M211 71.2l-4.6 .5M212.8 70.8l-.9 .2M214.6 70.2l-.9 .3M219.5 67.7l-4.1 2.2M221 66.6l-.8 .6"/>
<path d="M222.4 65.4l-.7 .6M226 61.2l-1.1 1.6-1.9 2M253.9 65.9v1.8M253.9 69.6v6.9M49.4 96.6h.1M49.5 96v-.1v.5M49.5 85.6v-.7v.8M49.5 85v.7M49.5 95.9v.8M49.5 84.9l-.1 .1M49.5 96.7l.1-.8-.1 .8M49.6 95.9l.7 .1-.1 .6"/>
<path d="M49.6 84.9l.6 .2h3.4l-.2 .3M49.6 95.9v.8v-.8M49.6 85.7v-.7v.7M49.6 95.9v.7M49.7 96.6v-.7v.7M49.7 85l-.1 .7 .1-.7M49.7 85.7v-.7v.7M49.7 96.6l.1-.7-.1 .7M49.7 85.7l.1-.7-.1 .7M49.8 96.6v-.7v.7M49.8 96.6l.1-.7-.1 .7M49.8 85v.7"/>
<path d="M49.9 96.6v-.7v.7M49.9 85.7v-.7v.7M49.9 95.9v.7M49.9 85.7l.1-.7-.1 .7M50 96.6v-.6v.6M50 85.7v-.7v.7M50 96.6l.1-.6-.1 .6M50 85.7l.1-.7-.1 .7M50.1 96.6v-.6v.6M50.1 96.6l.1-.6-.1 .6M50.1 85v.7l.1-.7M50.2 96.6v-.6v.6"/>
<path d="M50.2 85.6v-.5v.5M50.2 85.1l-.1 .5M50.2 96.6l-.6 .1M50.2 85.6l-.6 .1v-.7l-.1 .7 .1-.8-.1 .8M50.2 96.6h3.4M50.2 85.6h.1M50.2 85.6l.1-.5-.1 .5M50.3 96v.6v-.4v.1M50.3 85.2v.4M50.3 85.3l.1 .1M50.4 96.3v-.1v.1M50.4 96.2l.2 .1"/>
<path d="M50.5 85.4v-.1v.1M50.6 85.4v-.1v.1M50.6 96.3v-.1v.1M50.6 85.3l.1 .1M50.7 96.3v-.1v.1M50.7 96.2l.2 .1M50.8 85.4v-.1v.1M50.9 85.4v-.1v.1M50.9 96.3v-.1v.1M50.9 85.3v.1l.1-.1M51 96.3v-.1v.1M51 96.3h-.7v.4h3.3l-.2 .2"/>
<path d="M51 96.3v.1h2.6M51 85.2v.3l.1-.3M51 85.3l2.6-.1-.2 .3M51 96.1v.2M51.3 96.1l-.1 .3v-.3v.3v-.3l-.2 .3M51.4 85.2l-.1 .3v-.3v.3v-.3v.3v-.3l-.2 .3M51.5 96.1v.3v-.3v.3v-.3l-.1 .3v-.3v.3l-.1-.3v.3M51.7 85.2l-.1 .3v-.3v.3v-.3l-.1 .3v-.3v.3l-.1-.3v.3M51.8 96.1v.3v-.3v.3v-.3l-.1 .3v-.3v.3l-.1-.3-.1 .3M52 85.2l-.1 .3v-.3v.3v-.3l-.1 .3v-.3v.3l-.1-.3v.3M52.1 96.1v.3v-.3v.3v-.3l-.1 .3v-.3v.3l-.1-.3-.1 .3M52.3 85.2l-.1 .3v-.3v.3v-.3l-.1 .3v-.3v.3l-.1-.3v.3"/>
<path d="M52.4 96.1v.3v-.3l-.1 .3v-.3v.3v-.3l-.2 .3M52.6 85.2l-.1 .3v-.3v.3v-.3l-.1 .3v-.3v.3l-.1-.3v.3M52.7 96.1l-.1 .3v-.3v.3v-.3v.3v-.3l-.1 .3v-.3l-.1 .3M52.9 85.2l-.1 .3v-.3v.3v-.3l-.1 .3v-.3v.3v-.3l-.1 .3M53 96.1l-.1 .3v-.3v.3v-.3v.3v-.3l-.1 .3-.1-.3v.3M53.2 85.2l-.1 .3v-.3v.3v-.3l-.1 .3v-.3v.3v-.3l-.1 .3M53.3 96.1l-.1 .3v-.3v.3v-.3v.3v-.3l-.1 .3-.1-.3v.3M53.4 96.1l.2-.2h-3.3v.3l3.3-.1M53.4 94.5h.1M53.4 83.5v.1M53.5 85.2l-.1 .3v-.3v.3v-.3l-.1 .3v-.3v.3l-.1-.3v.3M53.6 96.1l-.1 .3v-.3v.3v-.3v.3v-.3l-.1 .3-.1-.3v.3"/>
<path d="M53.6 94.5l-.2 .2M53.6 83.7l-.2 .2M53.6 96.2v.2M53.6 95.3l.1 1.9zM53.6 85.4l-.1-.2v.3v-.3v.3M53.6 84.4l.1 1.8zM53.6 85.5l-3.3-.1v.3h3.3M53.6 84.9h-3.3v.4h.7M53.6 95.2l-.2 .3M53.6 95.7l-.2 .3M53.6 96.2l-.2 .2M53.6 97.1l-.2 .3"/>
<path d="M53.6 97.6l-.2 .3M53.6 94.9l-.2 .3M53.6 95.3l-.2 .3M53.6 96.3l-.2 .3M53.6 96.8l-.2 .3M53.6 97.3l-.2 .3M53.6 97.8l-.2 .3M53.6 84.1l-.2 .3M53.6 84.6l-.2 .3M53.6 85.5l-.2 .3M53.6 86l-.2 .3M53.6 86.5l-.2 .3"/>
<path d="M53.6 83.7l-.2 .3M53.6 84.3l-.2 .2M53.6 84.7l-.2 .3M53.6 85.7l-.2 .3M53.6 86.2l-.2 .3M53.6 86.7l-.2 .3M53.7 95.7h.6v1.1h-.6zM53.7 95.7v1.1h.6v-.1h-.6v.1M53.7 84.8h.6v1.1h-.6zM53.7 84.8v.1M53.7 95.7h.6v.2h-.6zM53.7 84.9h.6v-.1h-.6v1.1"/>
<path d="M53.7 85.7h.6v.2h-.6zM53.7 86.9l-.2 .3M53.8 95.9v.7M53.8 84.9v.8M53.9 94.5l-.5 .5M53.9 86.9l-.3 .3M54 94.5l-.2 .3M54.1 87.4h90.5M54.1 94.2h90.5M54.2 95.9v.7M54.2 84.9v.8M54.3 86.9l-.3 .3"/>
<path d="M54.3 96h1M54.3 85.5v-.4v.5h.5M54.3 85.1h.5M54.3 96.6l.1-.6-.1 .6M54.3 85.6l.1-.5-.1 .5M54.3 96v.6h.5M54.4 96.6v-.6v.6M54.4 85.6v-.5v.5M54.4 94.5l-.3 .3M54.4 86.9l-.3 .3M54.4 96.6l.1-.6-.1 .6M54.5 96.6v-.6v.6"/>
<path d="M54.5 85.6v-.5v.5M54.5 85.1l-.1 .5M54.5 96.6l.1-.6-.1 .6M54.5 85.6l.1-.5-.1 .5M54.6 85.6v-.5v.5M54.6 94.5l-.3 .3M54.6 96v.6M54.6 96.6l.1-.6-.1 .6M54.6 85.6l.1-.5-.1 .5M54.7 96.6v-.6v.6M54.7 85.6v-.5v.5M54.7 96.6l.1-.6-.1 .6"/>
<path d="M54.7 86.9l-.3 .3M54.8 96.6v-.6v.6M54.8 85.6v-.5v.5M54.8 85.1l-.1 .5M54.8 85.1h.1M54.8 96v.5v-.3M54.8 96h.1M54.8 96v.6M54.8 96.5h.1M54.8 85.1v.5v-.5M54.8 85.6h.1M54.8 85.1v.5"/>
<path d="M54.8 94.5l-.2 .3M54.8 85.4v.2M54.8 96.5h.5M54.8 85.1h.5M54.9 86.9l-.3 .3M55 94.5l-.3 .3M55.2 86.9l-.3 .3M55.2 96l.2 .1M55.2 85.1l.2 .1M55.3 85.6h-.5M55.4 96.4l-.2 .1M55.4 85.4l-.2 .1"/>
<path d="M55.4 94.5l-.3 .3M55.4 86.9l-.3 .3M55.4 85.2v.3M55.4 96.2v.2M55.5 94.5l-.3 .3M55.7 86.9l-.3 .3M55.8 94.5l-.3 .3M55.9 86.9l-.3 .3M56 94.5l-.3 .3M56.2 86.9l-.3 .3M56.3 94.5l-.3 .3M56.3 86.9l-.3 .3"/>
<path d="M56.5 94.5l-.3 .3M56.7 86.9l-.3 .3M56.8 94.5l-.3 .3M56.8 86.9l-.3 .3M57 94.5l-.3 .3M57 87.1l-.2 .1M132.8 90.8a11.1 11.1 0 0 0 .9 4.5M133 89l-.2 .9M133.4 87.2l-.3 .9M134.1 96.2l.5 .8M135.1 97.7l.6 .7M136.3 82.4a11.1 11.1 0 0 0-2.6 3.9"/>
<path d="M136.3 99.2a11.8 11.8 0 0 0 3.8 2.5M137.7 81.3l-.8 .5M139.2 80.3l-.8 .4M141.8 94.5h-.1M142 94.5l-.2 .1M142.1 86.9l-.3 .3M142.3 94.5l-.3 .3M142.3 86.9l-.3 .3M142.5 94.5l-.3 .3M142.6 86.9l-.2 .3M142.8 94.5l-.3 .3M142.8 86.9l-.3 .3"/>
<path d="M142.9 94.5l-.3 .3M143.1 86.9l-.3 .3M143.3 94.5l-.3 .3M143.3 86.9l-.3 .3M143.3 96.4l.1 .1M143.3 85.4l.1 .1M143.3 85.2v.3M143.3 96.2v.2M143.4 96l-.1 .1M143.4 85.1l-.1 .1M143.4 85.6h.5M143.4 96.5h.4"/>
<path d="M143.4 85.1h.4M143.4 94.5l-.2 .3M143.6 86.9l-.3 .3M143.7 94.5l-.2 .3M143.7 86.9l-.2 .3M143.8 96.5h.1M143.8 96.3l.1-.3-.1 .5M143.8 96l.1 .6M143.8 85.1h.1M143.8 85.6h.1M143.8 85.1v.5M143.8 85.1h.6l-.1 .5"/>
<path d="M143.8 85.2v-.1v.4M143.8 96v.1M143.9 96.5v-.5v.5M143.9 85.6v-.5v.5M143.9 85.6l.1-.5-.1 .5M143.9 96.6h.5M143.9 85.6h.5M143.9 94.5l-.3 .3M144 96.6v-.6v.6M144 85.6v-.5v.5M144 96l-.1 .6M144 96.6l.1-.6-.1 .6"/>
<path d="M144 85.6l.1-.5-.1 .5M144.1 96.6v-.6v.6M144.1 86.9l-.3 .3M144.1 96.6l.1-.6-.1 .6M144.1 85.6l.1-.5-.1 .5M144.1 85.1v.5M144.2 96.6v-.6v.6M144.2 85.6v-.5v.5M144.2 85.6l.1-.5-.1 .5M144.2 94.5l-.2 .3M144.3 96.6v-.6v.6M144.3 85.6v-.5v.5"/>
<path d="M144.3 86.9l-.3 .3M144.3 96l-.1 .6M144.3 96.6l.1-.6-.1 .6M144.4 95.7h.6v1.1h-.6zM144.4 95.7h.6l-.1 .2zM144.4 96h-1M144.4 85.1v.5v-.2M144.4 84.8h.6v1.1h-.6zM144.4 94.5l-.3 .3M144.4 95.9v.7M144.4 84.9v.8M144.5 85.7h.4l.1 .2h-.5z"/>
<path d="M144.6 86.9l-.3 .3M144.7 94.5l-.3 .3M144.7 86.9l-.3 .3M144.9 95.9v.7M144.9 84.9v.8M144.9 94.5l-.3 .3M145 95.7v1.1h-.6l.1-.1h.4l.1 .1M145 95.3l.1 1.9zM145 84.8l-.1 .1-.5-.1h.6v1.1M145 84.4l.1 1.8zM145.1 95.9h3.3v.3h-.8M145.1 96.6h3.4"/>
<path d="M145.1 85.1h3.4M145.1 85.2v.3v-.3M145.2 94.5l-.3 .3M145.3 96.1l-.1 .3v-.3v.3v-.3l-.1 .3 3.3-.1v.4h-3.3l.3-.3M145.4 86.6l-.6 .6M145.4 84.6l-.3 .3h3.3v.4l-3.3-.1M145.4 94.8l-.3 .3M145.4 95.3l-.3 .3M145.4 95.7l-.3 .3M145.4 96.2l-.3 .3M145.4 96.7l-.3 .3M145.4 97.2l-.3 .3"/>
<path d="M145.4 97.7l-.3 .2M145.4 94.5l-.3 .3M145.4 94.9l-.3 .3M145.4 95.4l-.3 .3M145.4 95.9l-.3 .3M145.4 96.9l-.3 .3M145.4 97.4l-.3 .2M145.4 97.8l-.3 .2M145.4 83.7l-.3 .3M145.4 84.2l-.3 .2M145.4 85.1l-.3 .3M145.4 85.6l-.3 .3"/>
<path d="M145.4 86.1l-.3 .3M145.4 87.1l-.2 .1M145.4 83.8l-.3 .3M145.4 84.3l-.3 .3M145.4 84.8l-.3 .3M145.4 85.3l-.3 .3M145.4 85.8l-.3 .3M145.4 86.2l-.3 .3M145.4 86.7l-.5 .5M145.4 85.2v.3v-.3l-.1 .3v-.3v.3v-.3l-.1 .3-.1-.3v.3M145.6 96.1l-.1 .3v-.3v.3v-.3l-.1 .3v-.3v.3l-.1-.3v.3M145.7 85.2v.3v-.3l-.1 .3v-.3v.3v-.3l-.1 .3-.1-.3v.3"/>
<path d="M145.8 96.1v.3v-.3l-.1 .3v-.3v.3l-.1-.3v.3M146 85.2v.3v-.3l-.1 .3v-.3v.3v-.3l-.1 .3-.1-.3v.3M146.1 96.1v.3v-.3l-.1 .3v-.3v.3v-.3v.3l-.1-.3-.1 .3M146.3 85.2l-.1 .3v-.3v.3v-.3v.3v-.3l-.1 .3-.1-.3v.3M146.4 96.1v.3v-.3l-.1 .3v-.3v.3v-.3l-.1 .3v-.3l-.1 .3M146.6 85.2l-.1 .3v-.3v.3v-.3v.3v-.3l-.1 .3-.1-.3v.3M146.7 96.1v.3v-.3l-.1 .3v-.3v.3v-.3l-.1 .3v-.3l-.1 .3M146.9 85.2l-.1 .3v-.3v.3v-.3v.3v-.3l-.1 .3v-.3l-.1 .3M147 96.1v.3v-.3l-.1 .3v-.3v.3v-.3l-.1 .3v-.3l-.1 .3M147.1 85.2v.3v-.3v.3v-.3l-.1 .3v-.3l-.1 .3M147.3 96.1v.3v-.3l-.1 .3v-.3v.3v-.3l-.1 .3v-.3l-.1 .3M147.4 85.2v.3v-.3l-.1 .3v-.3v.3v-.3v.3l-.1-.3-.1 .3"/>
<path d="M147.6 96.1v.3v-.3l-.1 .3v-.3v.3v-.3l-.1 .3-.1-.3v.3M147.6 96.2v.2M147.6 96.2l-2.5-.1v.2M147.6 85.4v-.2l-.1 .3v-.3v.3v-.3l-.1 .3M147.7 96.2l.1 .1M147.7 85.4v-.1v.1M147.8 85.4v-.1v.1M147.8 85.3l.1 .1M147.9 96.3v-.1v.1M147.9 96.2l.2 .1M148 85.4v-.1v.1M148.1 96.3v-.1v.1"/>
<path d="M148.1 85.3l.1 .1M148.2 96.3v-.1v.1M148.2 96.2l.2 .1M148.3 85.4v-.1v.1M148.4 85.4v-.1v.1M148.4 96.5v-.5v.6M148.4 85.6v-.5v.5M148.4 85.4v.3h-3.3M148.4 85.4l-3.3 .1M148.4 85.6h.1M148.4 85.1v.3M148.4 96.6l.1-.6-.1 .6"/>
<path d="M148.5 96.6v-.6v.6M148.5 96.6l.7 .1M148.5 85.6v-.5v.5M148.5 85.6l.7 .1M148.5 85.1l-.1 .5M148.5 96.6l.1-.6-.1 .6M148.5 85.6l.1-.6-.1 .6M148.6 85.6v-.6v.6M148.6 96.6l.1-.6-.1 .6M148.6 85.7l.1-.7-.1 .7M148.6 96v.6M148.7 96.6v-.6v.6"/>
<path d="M148.7 85.7v-.7v.7M148.7 96.6v-.7v.7M148.7 96.6l.1-.7-.1 .7M148.8 96.6v-.7v.7M148.8 85.7v-.7v.7M148.8 85l-.1 .7M148.8 96.6l.1-.7-.1 .7M148.8 85.7l.1-.7-.1 .7M148.9 85.7v-.7v.7M148.9 96.6l.1-.7-.1 .7M148.9 85.7l.1-.7-.1 .7M148.9 95.9v.7"/>
<path d="M149 96.6v-.7v.7M149 85v.7v-.7M149 96.6l.1-.7-.1 .7M149 85v.7M149.1 85l-.1 .7M149.1 85.7l.1-.8-.1 .8M149.2 95.9l-.1 .7 .1-.7M149.2 84.9l-.7 .2M149.2 96.6h-.1M149.2 85.6l-.1 .1M149.2 85l-.1 .7M149.2 95.9l-.1 .8 .1-.8-.8 .1v.3"/>
<path d="M149.2 95.9v.8l.1-.8M149.2 84.9v.8v-.7M149.3 96.2l-.1 .5M149.3 85v.7M149.3 95.9v.7M149.3 85.1l-.1 .6M149.3 85.4l-.1 .3M152.3 99.7l-.7 .6M153.6 83.1l.5 .7M154.6 84.6l.5 .8M155.5 86.3a11.2 11.2 0 0 1 .9 4.5M155.5 95.3a11.8 11.8 0 0 1-2.5 3.8"/>
<path d="M156.1 93.5l-.3 .9M156.4 91.7l-.2 .9M157.9 81.5l-2.8 3.8 5.6-2.9M159.1 80.1l-.6 .7M162.3 81.5l-.8 .4M163.9 80.7l-.8 .4M179.9 80.2l.2 .9M180.2 82l.2 .9M180.6 83.8l1.2 6.3 .5-3.7M182.6 84.6l-.1 .9M182.9 82.8l-.2 .9M141 102l.9 .2"/>
<path d="M142.8 102.4l.9 .1M149.1 101.7a10.9 10.9 0 0 1-4.5 .9M150.8 100.8l-.8 .5M130.6 150.7a13.2 13.2 0 0 1 12.3-1.6 5.9 5.9 0 0 1 4 3.6 3.9 3.9 0 0 1-2.1 4.1 13.7 13.7 0 0 1-13.5 0 3.6 3.6 0 0 1-.7-6.1z"/>
<circle cx="253.9" cy="37.2" r="1.84"/>
<circle cx="253.9" cy="37.2" r=".57"/>
<circle cx="253.9" cy="37.2" r=".66"/>
<circle cx="250.2" cy="59" r="1.84"/>
<circle cx="250.2" cy="59" r=".57"/>
<circle cx="250.2" cy="59" r=".66"/>
<circle cx="257.5" cy="59" r="1.84"/>
<circle cx="257.5" cy="59" r=".57"/>
<circle cx="257.5" cy="59" r=".66"/>
<circle cx="196.9" cy="86.1" r="6.3"/>
<circle cx="22" cy="153.5" r="6.3"/>
</g>
<!-- layer: 0 -->
<path d="M288.2 10.1h.1M.1 199.7h.1" fill="none" stroke="#000" stroke-width=".21"/>
<g font-size="6.8">
<text x="196" y="85.4">-</text>
<text x="21.1" y="152.8">-</text>
</g>
<text font-size="5.8" x="147.4" y="157.1" transform="rotate(30 147.4 157.1)">ISOMETRIC VIEW</text>
<g font-size="5.1">
<text x="208.1" y="85.3">BLOW-UP DETAILS</text>
<text x="33.2" y="152.7">ELEVATION VIEW</text>
<text x="285" y="193.7">1.00</text>
</g>
<g font-size="3.1">
<text x="132.8" y="153.9" transform="rotate(30 132.8 153.9)">1.00</text>
<text x="139.1" y="152.3" transform="rotate(31 139.1 152.3)">-</text>
<text x="152.4" y="154.4" transform="rotate(30 152.4 154.4)">SEPARATOR BEAM</text>
<text x="143.1" y="159.9" transform="rotate(30 143.1 159.9)">SCALE</text>
<text x="173" y="177.1" transform="rotate(30 173 177.1)">NTS</text>
</g>
<g font-size="2.9">
<text x="243.4" y="142.7" transform="rotate(30 243.4 142.7)">with 5/8'' ∅ EXPANSION ANCHOR</text>
<text x="245.6" y="140.3" transform="rotate(30 245.6 140.3)">ANGLE BAR, 100mm x 8mm thick</text>
<text x="215.7" y="159.1" transform="rotate(30 215.7 159.1)">W8 X 13 SEPARATOR BEAM</text>
<text x="220.6" y="165.6" transform="rotate(30 220.6 165.6)">(For approval)</text>
</g>
<g font-size="2.7">
<text x="194.7" y="89.2">1.00</text>
<text x="208.3" y="89.2">SCALE</text>
<text x="241.5" y="89.2">1:10</text>
<text x="19.8" y="156.6">1.00</text>
<text x="33.4" y="156.6">SCALE</text>
<text x="64" y="156.6">NTS</text>
</g>
<g font-size="2.5">
<text x="252.1" y="22.4">100</text>
<text x="268.1" y="35.7">W8 X 13</text>
<text x="85.8" y="39.7">FOR PE 1 AND PE 2 SHAFT</text>
<text x="95" y="36.7">2525 mm</text>
<text x="268" y="41.8">(For approval)</text>
<text x="268" y="38.8">SEPARATOR BEAM</text>
<text x="267.9" y="52.9">100mm x 8mm thick</text>
<text x="268.1" y="49.8">ANGLE BAR</text>
<text x="95" y="57.6">3040 mm</text>
<text x="268.1" y="56">with 5/8''Ø EXPANSION</text>
<text x="268.1" y="59.1">ANCHOR</text>
<text x="85.8" y="60.7">FOR PE 4 AND PE 5 SHAFT</text>
<text x="252.2" y="69.3">200</text>
<text x="208.3" y="80.2">SEPARATOR BEAM</text>
<text x="82.9" y="106.6">W8 X 13 SEPARATOR BEAM</text>
<text x="82.8" y="112.7">EPOXY PRIMER PAINTED</text>
<text x="82.8" y="109.7">(For approval)</text>
<text x="33.4" y="147.5">SEPARATOR BEAM</text>
<text x="239.7" y="193.1">SEPARATOR BEAM DETAILS</text>
</g>
<g font-size="1.4">
<text x="58.6" y="187">PROJECT TITLE:</text>
<text x="114.7" y="187">OWNER/DEVELOPER:</text>
<text x="170.7" y="187">GENERAL CONTRACTOR:</text>
<text x="226.8" y="187">SHEET CONTENT:</text>
<text x="282.9" y="187">SHEET NUMBER</text>
<text x="226.8" y="197.3">REMARKS:</text>
</g>
</svg>
